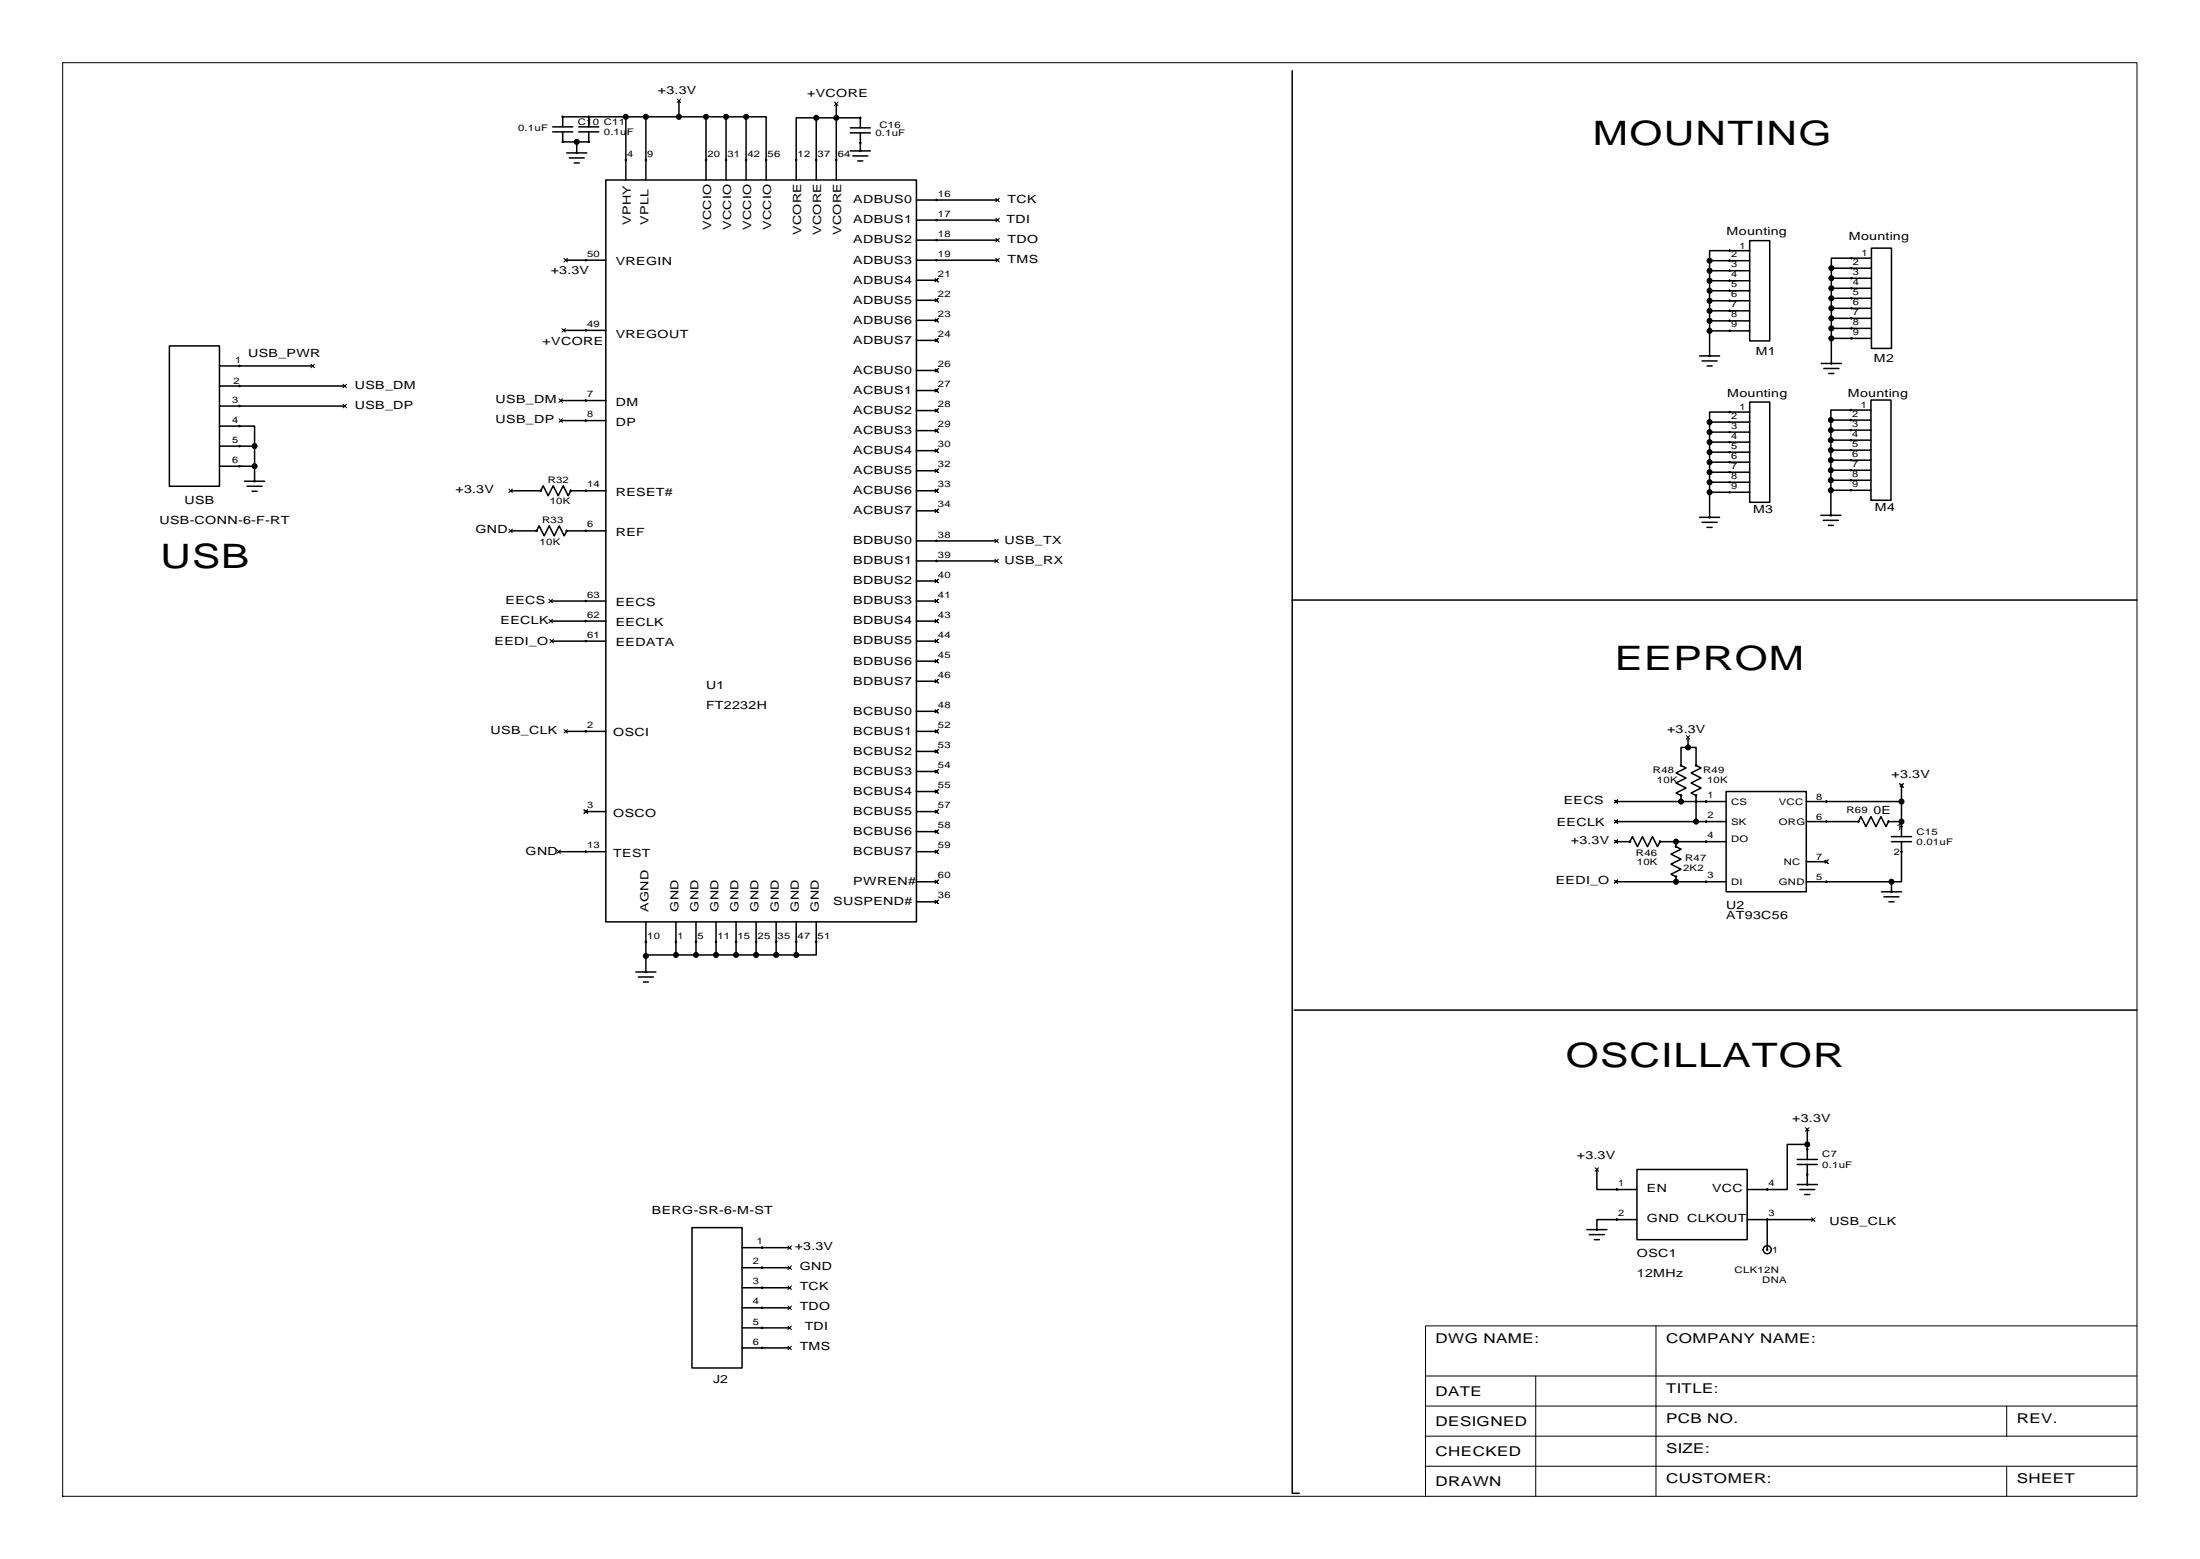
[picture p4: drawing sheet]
<svg xmlns="http://www.w3.org/2000/svg" width="558mm" height="395mm" viewBox="0 0 558 395" stroke-linecap="round" stroke-linejoin="round" font-family="sans-serif">
<g fill="none" stroke="#000" stroke-width=".38">
<path d="M327.5 17.9v360.4h1.8M140.1 32.1h5.1M140.1 33.4h5.1M142.6 33.4v2.5h6.6v-2.5M143.6 38.7h5.1M146.2 35.9v2.8M146.7 32.1h5.1M146.7 33.4h5.1M149.2 29.6v2.5M158.6 29.6h-16v2.5M163.7 29.6h-5.1v16M163.7 29.6v16"/>
<path d="M163.7 29.6h25.4M172.1 25.5v4.1M179 29.6v16M184 29.6v16M189.1 29.6h5.1v16M189.1 29.6v16M206.9 29.9h-5.1v15.7M206.9 29.9h11.2v2.5M206.9 29.9v15.7M212 26.3v19.3M215.5 38.2h5.1M215.5 32.4h5.1"/>
<path d="M215.5 33.7h5.1M216.2 39.5h3.8M218.1 33.7v4.5M144.3 40h3.8M145.6 41.3h1.2M153.6 45.6h78.7v188h-78.7zM217.4 40.8h1.3M232.3 55.8h20.6M232.3 50.7h20.6M143.4 65.9h10.2M232.3 65.9h20.6M232.3 60.8h20.6"/>
<path d="M232.3 71h5.1M232.3 76.1h5.1M433.3 68.6v10.1M433.3 76.2h10.2M433.3 68.6h10.2M433.3 73.7h10.2M433.3 71.1h10.2M443.5 61h5.1v25.4h-5.1zM443.5 78.7h-10.2v2.6M443.5 66h-10.2v2.6M443.5 63.5h-10.2v2.5M464.2 68v15.2"/>
<path d="M464.2 78.1h10.2M464.2 75.6h10.2M464.2 73h10.2M464.2 68h10.2M464.2 70.5h10.2M474.4 62.9h5v25.4h-5zM474.4 65.4h-10.2v2.6M42.9 87.6h12.7v35.6h-12.7zM55.6 92.7h23.7M55.6 97.8h31.8M142.9 83.7h10.7M232.3 93.9h5.1"/>
<path d="M232.3 98.9h5.1M232.3 81.2h5.1M232.3 86.2h5.1M430.8 90.2h5.1M431.4 91.4h3.8M432.7 92.7h1.3M433.3 81.3v8.9M433.3 83.8h10.2M433.3 81.3h10.2M461.7 92.1h5M462.3 93.4h3.8M463.6 94.6h1.2"/>
<path d="M464.2 83.2v8.9M464.2 83.2h10.2M464.2 80.7h10.2M464.2 85.7h10.2M55.6 108h8.9v5M55.6 113h8.9M55.6 118.1h8.9M55.6 102.9h31.8M64.5 113v8.9M142.1 101.5h11.5M142.1 106.6h11.5M232.3 104h5.1"/>
<path d="M232.3 109.1h5.1M232.3 114.2h5.1M232.3 119.3h5.1M433.3 106.9v24.2M433.3 117.1h10.2M433.3 109.5h10.2M433.3 119.6h10.2M433.3 106.9h10.2M433.3 112h10.2M433.3 114.6h10.2M443.5 101.9h5.1v25.4h-5.1zM443.5 104.4h-10.2v2.5"/>
<path d="M464.1 106.4v24.2M464.1 119.1h10.1M464.1 116.6h10.1M464.1 114.1h10.1M464.1 111.5h10.1M464.1 109h10.1M464.1 106.4h10.1M474.2 101.4h5.1v25.4h-5.1zM474.2 103.9h-10.1v2.5M62 121.9h5.1M62.6 123.2h3.8M63.9 124.5h1.3"/>
<path d="M129.4 124.3h7.6l.7-1.2 1.2 2.5 1.3-2.5 1.3 2.5 1.3-2.5 1.2 2.5 .7-1.3h8.9M129.4 134.5h6.6l.7-1.3 1.2 2.6 1.3-2.6 1.3 2.6 1.2-2.6 1.3 2.6 .6-1.3h10M232.3 137h20.3M232.3 124.3h5.1M232.3 129.4h5.1M430.8 131.1h5.1M431.4 132.3h3.8M432.7 133.6h1.3M433.3 122.2h10.2M433.3 124.7h10.2M461.5 130.6h5.1M462.2 131.8h3.8"/>
<path d="M463.4 133.1h1.3M464.1 124.2h10.1M464.1 121.7h10.1M139.6 157.4h14M139.6 152.3h14M232.3 142.1h20.3M232.3 157.4h5.1M232.3 152.3h5.1M232.3 147.2h5.1M327.5 152h214.2M139.8 162.4h13.8M232.3 162.4h5.1"/>
<path d="M232.3 167.5h5.1M232.3 172.6h5.1M143.4 185.3h10.2M232.3 185.3h5.1M232.3 180.2h5.1M232.3 190.4h5.1M232.3 195.5h5.1M427.9 189.4h2v4.5l1.3 .7-2.6 1.2 2.6 1.3-2.6 1.3 2.6 1.3-2.6 1.2 1.3 .7v6.6M427.9 189.4h-1.8v4.5l1.3 .7-2.6 1.2 2.6 1.3-2.6 1.3 2.6 1.3-2.6 1.2 1.3 .7v1.5M427.9 186.8v2.6M482 199v13M141.6 215.8h12"/>
<path d="M148.5 205.6h5.1M232.3 215.8h5.1M232.3 205.6h5.1M232.3 200.5h5.1M232.3 210.7h5.1M409.6 213.2h3.5l.7-1.2 1.2 2.5 1.3-2.5 1.3 2.5 1.3-2.5 1.2 2.5 .7-1.3h16.7M409.6 203.1h27.9M409.6 208.2h27.9M424.8 213.2v1.3l1.3 .6-2.5 1.3 2.5 1.3-2.5 1.3 2.5 1.2-2.5 1.3 1.2 .6v1.3M437.5 200.5h20.3v25.4h-20.3zM457.8 208.2h13.3l.6-1.3 1.3 2.5 1.2-2.5 1.3 2.5 1.3-2.5 1.2 2.5 .7-1.2h3.3M457.8 203.1h24.2"/>
<path d="M457.8 218.3h5.1M479.4 213.2h5.1M479.4 212h5.1M482 213.2v10.2h-2.6M163.7 233.6v12.7M171.3 233.6v8.3M176.4 233.6v8.3M181.5 233.6v8.3M186.6 233.6v8.3M191.7 233.6v8.3M196.7 233.6v8.3M201.8 233.6v8.3"/>
<path d="M206.9 233.6v8.3h-5.1M232.3 223.4h5.1M232.3 228.5h5.1M409.6 223.4h27.9M457.8 223.4h21.6M476.9 225.9h5.1M477.5 227.2h3.8M478.8 228.5h1.3M479.4 223.4v2.5M161.2 246.3h5.1M161.8 247.5h3.8M163.1 248.8h1.2"/>
<path d="M171.3 241.9h-7.6v.3M171.3 241.9h30.5M328 255.9h213.7M404.8 296.3v5.1h10.1M414.9 296.3h28v17.8h-28zM455.6 293.8h5M455.6 295h5M458.1 289.9h-5.1v11.5h-10.1M458.1 286.1v7.7M458.1 295v5.1M175.4 311h12.7v35.6h-12.7zM188.1 316.1h12.1"/>
<path d="M402.2 311.5h5.1M402.9 312.8h3.8M404.1 314.1h1.3M414.9 309h-10.1v2.5M442.9 309h16.7M447.9 309v7.6M455.6 300.1h5M456.2 301.4h3.8M457.5 302.6h1.2M188.1 331.4h12.1M188.1 326.3h12.1M188.1 321.2h12.1"/>
<path d="M188.1 336.4h12.1M188.1 341.5h12.1"/>
<circle cx="447.9" cy="316.6" r="1.02"/>
</g>
<g fill="none" stroke="#000" stroke-width=".25">
<path d="M15.9 15.9h525.8v363.2h-525.8zM171.6 25.1l.9 .9M172.5 25.1l-.9 .9M211.5 25.8l.9 .9M212.4 25.8l-.9 .9M252.4 50.2l.9 .9M252.4 55.3l.9 .9M253.3 50.2l-.9 .9M253.3 55.3l-.9 .9M142.9 65.5l.9 .9M143.8 65.5l-.9 .9M236.9 70.6l.5 .4 .4-.4-.4 .4 .4 .5-.4-.5-.5 .5 .5-.5z"/>
<path d="M236.9 75.6l.5 .5 .4-.5-.4 .5 .4 .4-.4-.4-.5 .4 .5-.4zM252.4 65.5l.9 .9M252.4 60.4l.9 .9M253.3 65.5l-.9 .9M253.3 60.4l-.9 .9M78.8 92.3l.9 .9M79.7 92.3l-.9 .9M86.9 97.3l.9 .9M87.8 97.3l-.9 .9M142.4 83.3l.9 .9M143.3 83.3l-.9 .9M236.9 80.7l.5 .5 .4-.5-.4 .5 .4 .4-.4-.4-.5 .4 .5-.4z"/>
<path d="M236.9 85.8l.5 .4 .4-.4-.4 .4 .4 .5-.4-.5-.5 .5 .5-.5zM236.9 93.4l.5 .5 .4-.5-.4 .5 .4 .4-.4-.4-.5 .4 .5-.4zM236.9 98.5l.5 .4 .4-.4-.4 .4 .4 .5-.4-.5-.5 .5 .5-.5zM86.9 102.4l.9 .9M87.8 102.4l-.9 .9M141.7 106.1l.9 .9M141.7 101l.9 .9M142.6 106.1l-.9 .9M142.6 101l-.9 .9M236.9 103.6l.5 .4 .4-.4-.4 .4 .4 .5-.4-.5-.5 .5 .5-.5zM236.9 108.7l.5 .4 .4-.4-.4 .4 .4 .5-.4-.5-.5 .5 .5-.5zM236.9 113.7l.5 .5 .4-.5-.4 .5 .4 .4-.4-.4-.5 .4 .5-.4z"/>
<path d="M236.9 118.8l.5 .5 .4-.5-.4 .5 .4 .4-.4-.4-.5 .4 .5-.4zM129 134.1l.9 .9M129 123.9l.9 .9M129.9 134.1l-.9 .9M129.9 123.9l-.9 .9M236.9 123.9l.5 .4 .4-.4-.4 .4 .4 .5-.4-.5-.5 .5 .5-.5zM236.9 129l.5 .4 .4-.4-.4 .4 .4 .5-.4-.5-.5 .5 .5-.5zM252.2 136.6l.9 .9M253.1 136.6l-.9 .9M139.1 151.8l.9 .9M139.1 156.9l.9 .9M140 151.8l-.9 .9"/>
<path d="M140 156.9l-.9 .9M236.9 146.8l.5 .4 .4-.4-.4 .4 .4 .5-.4-.5-.5 .5 .5-.5zM236.9 151.8l.5 .5 .4-.5-.4 .5 .4 .4-.4-.4-.5 .4 .5-.4zM236.9 156.9l.5 .5 .4-.5-.4 .5 .4 .4-.4-.4-.5 .4 .5-.4zM252.2 141.7l.9 .9M253.1 141.7l-.9 .9M139.4 162l.9 .9M140.3 162l-.9 .9M236.9 162l.5 .4 .4-.4-.4 .4 .4 .5-.4-.5-.5 .5 .5-.5zM236.9 167.1l.5 .4 .4-.4-.4 .4 .4 .5-.4-.5-.5 .5 .5-.5zM236.9 172.2l.5 .4 .4-.4-.4 .4 .4 .5-.4-.5-.5 .5 .5-.5zM236.9 179.8l.5 .4 .4-.4-.4 .4 .4 .5-.4-.5-.5 .5 .5-.5z"/>
<path d="M142.9 184.9l.9 .9M143.8 184.9l-.9 .9M236.9 184.9l.5 .4 .4-.4-.4 .4 .4 .5-.4-.5-.5 .5 .5-.5zM236.9 189.9l.5 .5 .4-.5-.4 .5 .4 .4-.4-.4-.5 .4 .5-.4zM236.9 195l.5 .5 .4-.5-.4 .5 .4 .4-.4-.4-.5 .4 .5-.4zM427.4 186.4l.9 .9M428.3 186.4l-.9 .9M481.5 198.6l.5 .4 .4-.4-.4 .4 .4 .5-.4-.5-.5 .5 .5-.5zM141.2 215.3l.9 .9M142.1 215.3l-.9 .9M148 205.2l.5 .4 .4-.4-.4 .4 .4 .5-.4-.5-.5 .5 .5-.5zM236.9 200.1l.5 .4 .4-.4-.4 .4 .4 .5-.4-.5-.5 .5 .5-.5z"/>
<path d="M236.9 205.2l.5 .4 .4-.4-.4 .4 .4 .5-.4-.5-.5 .5 .5-.5zM236.9 210.3l.5 .4 .4-.4-.4 .4 .4 .5-.4-.5-.5 .5 .5-.5zM236.9 215.3l.5 .5 .4-.5-.4 .5 .4 .4-.4-.4-.5 .4 .5-.4zM409.1 202.6l.5 .5 .4-.5-.4 .5 .4 .4-.4-.4-.5 .4 .5-.4zM409.1 207.7l.5 .5 .4-.5-.4 .5 .4 .4-.4-.4-.5 .4 .5-.4zM409.1 212.8l.5 .4 .4-.4-.4 .4 .4 .5-.4-.5-.5 .5 .5-.5zM462.5 217.9l.4 .4 .5-.4-.5 .4 .5 .5-.5-.5-.4 .5 .4-.5zM236.9 228l.5 .5 .4-.5-.4 .5 .4 .4-.4-.4-.5 .4 .5-.4zM236.9 223l.5 .4 .4-.4-.4 .4 .4 .5-.4-.5-.5 .5 .5-.5zM409.1 223l.5 .4 .4-.4-.4 .4 .4 .5-.4-.5-.5 .5 .5-.5zM404.3 295.9l.9 .8M405.2 295.9l-.9 .8"/>
<path d="M457.6 285.7l.9 .9M458.5 285.7l-.9 .9M199.7 315.7l.9 .9M200.6 315.7l-.9 .9M459.2 308.6l.9 .8M460.1 308.6l-.9 .8M199.7 330.9l.9 .9M199.7 320.7l.9 .9M199.7 336l.9 .9M199.7 325.8l.9 .9M200.6 330.9l-.9 .9M200.6 320.7l-.9 .9"/>
<path d="M200.6 336l-.9 .9M200.6 325.8l-.9 .9M419.7 335.9v43.2M541.7 335.9h-180.4v43.2M199.7 341.1l.9 .9M200.6 341.1l-.9 .9M361.3 348.6h180.4M361.3 356.2h180.4M389.3 348.6v30.5M508.6 356.2v7.7M361.3 363.9h180.4M361.3 371.5h180.4"/>
<path d="M508.6 371.5v7.6"/>
</g>
<g fill="#000" stroke="#000" stroke-width=".25">
<circle cx="142.6" cy="29.6" r=".19"/>
<circle cx="142.6" cy="35.9" r=".19"/>
<circle cx="146.2" cy="38.7" r=".19"/>
<circle cx="146.2" cy="35.9" r=".64"/>
<circle cx="149.2" cy="29.6" r=".19"/>
<circle cx="149.2" cy="35.9" r=".19"/>
<circle cx="158.6" cy="29.6" r=".64"/>
<circle cx="163.7" cy="29.6" r=".64"/>
<circle cx="172.1" cy="29.6" r=".64"/>
<circle cx="179" cy="29.6" r=".64"/>
<circle cx="184" cy="29.6" r=".64"/>
<circle cx="189.1" cy="29.6" r=".64"/>
<circle cx="206.9" cy="29.9" r=".64"/>
<circle cx="212" cy="29.9" r=".64"/>
<circle cx="218.1" cy="36.2" r=".19"/>
<circle cx="218.1" cy="38.2" r=".19"/>
<circle cx="218.1" cy="29.9" r=".19"/>
<circle cx="158.6" cy="40.5" r=".19"/>
<circle cx="163.7" cy="40.5" r=".19"/>
<circle cx="179" cy="40.5" r=".19"/>
<circle cx="184" cy="40.5" r=".19"/>
<circle cx="189.1" cy="40.5" r=".19"/>
<circle cx="194.2" cy="40.5" r=".19"/>
<circle cx="201.8" cy="40.5" r=".19"/>
<circle cx="206.9" cy="40.5" r=".19"/>
<circle cx="212" cy="40.5" r=".19"/>
<circle cx="237.4" cy="50.7" r=".19"/>
<circle cx="237.4" cy="55.8" r=".19"/>
<circle cx="148.5" cy="65.9" r=".19"/>
<circle cx="237.4" cy="60.8" r=".19"/>
<circle cx="237.4" cy="65.9" r=".19"/>
<circle cx="433.3" cy="71.1" r=".64"/>
<circle cx="433.3" cy="73.7" r=".64"/>
<circle cx="433.3" cy="78.7" r=".64"/>
<circle cx="433.3" cy="68.6" r=".64"/>
<circle cx="433.3" cy="76.2" r=".64"/>
<circle cx="433.3" cy="66" r=".64"/>
<circle cx="438.4" cy="73.7" r=".19"/>
<circle cx="438.4" cy="63.5" r=".19"/>
<circle cx="438.4" cy="71.1" r=".19"/>
<circle cx="438.4" cy="76.2" r=".19"/>
<circle cx="438.4" cy="66" r=".19"/>
<circle cx="438.4" cy="68.6" r=".19"/>
<circle cx="438.4" cy="78.7" r=".19"/>
<circle cx="464.2" cy="75.6" r=".64"/>
<circle cx="464.2" cy="70.5" r=".64"/>
<circle cx="464.2" cy="78.1" r=".64"/>
<circle cx="464.2" cy="68" r=".64"/>
<circle cx="464.2" cy="73" r=".64"/>
<circle cx="469.3" cy="75.6" r=".19"/>
<circle cx="469.3" cy="70.5" r=".19"/>
<circle cx="469.3" cy="73" r=".19"/>
<circle cx="469.3" cy="78.1" r=".19"/>
<circle cx="469.3" cy="65.4" r=".19"/>
<circle cx="469.3" cy="68" r=".19"/>
<circle cx="60.7" cy="97.8" r=".19"/>
<circle cx="60.7" cy="92.7" r=".19"/>
<circle cx="148.5" cy="83.7" r=".19"/>
<circle cx="433.3" cy="90.2" r=".19"/>
<circle cx="433.3" cy="83.8" r=".64"/>
<circle cx="433.3" cy="81.3" r=".64"/>
<circle cx="438.4" cy="81.3" r=".19"/>
<circle cx="438.4" cy="83.8" r=".19"/>
<circle cx="464.2" cy="92.1" r=".19"/>
<circle cx="464.2" cy="83.2" r=".64"/>
<circle cx="464.2" cy="85.7" r=".64"/>
<circle cx="464.2" cy="80.7" r=".64"/>
<circle cx="469.3" cy="80.7" r=".19"/>
<circle cx="469.3" cy="83.2" r=".19"/>
<circle cx="469.3" cy="85.7" r=".19"/>
<circle cx="60.7" cy="108" r=".19"/>
<circle cx="60.7" cy="113" r=".19"/>
<circle cx="60.7" cy="118.1" r=".19"/>
<circle cx="60.7" cy="102.9" r=".19"/>
<circle cx="64.5" cy="113" r=".64"/>
<circle cx="64.5" cy="118.1" r=".64"/>
<circle cx="148.5" cy="106.6" r=".19"/>
<circle cx="148.5" cy="101.5" r=".19"/>
<circle cx="433.3" cy="114.6" r=".64"/>
<circle cx="433.3" cy="109.5" r=".64"/>
<circle cx="433.3" cy="119.6" r=".64"/>
<circle cx="433.3" cy="117.1" r=".64"/>
<circle cx="433.3" cy="112" r=".64"/>
<circle cx="433.3" cy="106.9" r=".64"/>
<circle cx="438.4" cy="106.9" r=".19"/>
<circle cx="438.4" cy="112" r=".19"/>
<circle cx="438.4" cy="117.1" r=".19"/>
<circle cx="438.4" cy="114.6" r=".19"/>
<circle cx="438.4" cy="119.6" r=".19"/>
<circle cx="438.4" cy="104.4" r=".19"/>
<circle cx="438.4" cy="109.5" r=".19"/>
<circle cx="464.1" cy="116.6" r=".64"/>
<circle cx="464.1" cy="114.1" r=".64"/>
<circle cx="464.1" cy="111.5" r=".64"/>
<circle cx="464.1" cy="106.4" r=".64"/>
<circle cx="464.1" cy="119.1" r=".64"/>
<circle cx="464.1" cy="109" r=".64"/>
<circle cx="469.1" cy="116.6" r=".19"/>
<circle cx="469.1" cy="111.5" r=".19"/>
<circle cx="469.1" cy="106.4" r=".19"/>
<circle cx="469.1" cy="114.1" r=".19"/>
<circle cx="469.1" cy="103.9" r=".19"/>
<circle cx="469.1" cy="109" r=".19"/>
<circle cx="469.1" cy="119.1" r=".19"/>
<circle cx="64.5" cy="121.9" r=".19"/>
<circle cx="136" cy="134.5" r=".19"/>
<circle cx="137" cy="124.3" r=".19"/>
<circle cx="143.6" cy="134.5" r=".19"/>
<circle cx="144.7" cy="124.3" r=".19"/>
<circle cx="148.5" cy="124.3" r=".19"/>
<circle cx="148.5" cy="134.5" r=".19"/>
<circle cx="237.4" cy="137" r=".19"/>
<circle cx="433.3" cy="131.1" r=".19"/>
<circle cx="433.3" cy="124.7" r=".64"/>
<circle cx="433.3" cy="122.2" r=".64"/>
<circle cx="438.4" cy="122.2" r=".19"/>
<circle cx="438.4" cy="124.7" r=".19"/>
<circle cx="464.1" cy="130.6" r=".19"/>
<circle cx="464.1" cy="121.7" r=".64"/>
<circle cx="464.1" cy="124.2" r=".64"/>
<circle cx="469.1" cy="121.7" r=".19"/>
<circle cx="469.1" cy="124.2" r=".19"/>
<circle cx="148.5" cy="157.4" r=".19"/>
<circle cx="148.5" cy="152.3" r=".19"/>
<circle cx="237.4" cy="142.1" r=".19"/>
<circle cx="148.5" cy="162.4" r=".19"/>
<circle cx="148.5" cy="185.3" r=".19"/>
<circle cx="426.1" cy="193.9" r=".19"/>
<circle cx="427.9" cy="189.4" r=".64"/>
<circle cx="429.9" cy="193.9" r=".19"/>
<circle cx="148.5" cy="215.8" r=".19"/>
<circle cx="413.1" cy="213.2" r=".19"/>
<circle cx="420.8" cy="213.2" r=".19"/>
<circle cx="424.8" cy="214.5" r=".19"/>
<circle cx="424.8" cy="213.2" r=".64"/>
<circle cx="426.1" cy="201.6" r=".19"/>
<circle cx="426.1" cy="203.1" r=".64"/>
<circle cx="429.9" cy="201.6" r=".19"/>
<circle cx="429.9" cy="208.2" r=".64"/>
<circle cx="432.4" cy="203.1" r=".19"/>
<circle cx="432.4" cy="213.2" r=".19"/>
<circle cx="432.4" cy="208.2" r=".19"/>
<circle cx="462.9" cy="208.2" r=".19"/>
<circle cx="462.9" cy="203.1" r=".19"/>
<circle cx="471.1" cy="208.2" r=".19"/>
<circle cx="478.7" cy="208.2" r=".19"/>
<circle cx="482" cy="215.8" r=".19"/>
<circle cx="482" cy="209.4" r=".19"/>
<circle cx="482" cy="203.1" r=".64"/>
<circle cx="482" cy="208.2" r=".64"/>
<circle cx="163.7" cy="238.6" r=".19"/>
<circle cx="171.3" cy="238.6" r=".19"/>
<circle cx="176.4" cy="238.6" r=".19"/>
<circle cx="181.5" cy="238.6" r=".19"/>
<circle cx="186.6" cy="238.6" r=".19"/>
<circle cx="191.7" cy="238.6" r=".19"/>
<circle cx="196.7" cy="238.6" r=".19"/>
<circle cx="201.8" cy="238.6" r=".19"/>
<circle cx="206.9" cy="238.6" r=".19"/>
<circle cx="424.8" cy="222.1" r=".19"/>
<circle cx="424.8" cy="223.4" r=".64"/>
<circle cx="432.4" cy="223.4" r=".19"/>
<circle cx="462.9" cy="223.4" r=".19"/>
<circle cx="479.4" cy="225.9" r=".19"/>
<circle cx="479.4" cy="223.4" r=".64"/>
<circle cx="163.7" cy="246.3" r=".19"/>
<circle cx="163.7" cy="242.2" r=".64"/>
<circle cx="171.3" cy="241.9" r=".64"/>
<circle cx="176.4" cy="241.9" r=".64"/>
<circle cx="181.5" cy="241.9" r=".64"/>
<circle cx="186.6" cy="241.9" r=".64"/>
<circle cx="191.7" cy="241.9" r=".64"/>
<circle cx="196.7" cy="241.9" r=".64"/>
<circle cx="201.8" cy="241.9" r=".64"/>
<circle cx="458.1" cy="297.6" r=".19"/>
<circle cx="458.1" cy="291.2" r=".19"/>
<circle cx="458.1" cy="289.9" r=".64"/>
<circle cx="193.2" cy="316.1" r=".19"/>
<circle cx="404.8" cy="311.5" r=".19"/>
<circle cx="409.8" cy="309" r=".19"/>
<circle cx="409.8" cy="301.4" r=".19"/>
<circle cx="447.9" cy="316.6" r=".19"/>
<circle cx="447.9" cy="309" r=".19"/>
<circle cx="447.9" cy="301.4" r=".19"/>
<circle cx="458.1" cy="300.1" r=".19"/>
<circle cx="193.2" cy="336.4" r=".19"/>
<circle cx="193.2" cy="321.2" r=".19"/>
<circle cx="193.2" cy="326.3" r=".19"/>
<circle cx="193.2" cy="331.4" r=".19"/>
<circle cx="193.2" cy="341.5" r=".19"/>
</g>
<g font-size="8.5">
<text x="403.7" y="36.6">MOUNTING</text>
<text x="40.6" y="143.9">USB</text>
<text x="409.3" y="169.7">EEPROM</text>
<text x="396.9" y="270.3">OSCILLATOR</text>
</g>
<g font-size="3.4">
<text x="363.9" y="340.3">DWG NAME:</text>
<text x="422.3" y="340.3">COMPANY NAME:</text>
<text x="363.9" y="353.6">DATE</text>
<text x="422.3" y="353">TITLE:</text>
<text x="363.9" y="361.2">DESIGNED</text>
<text x="422.3" y="360.6">PCB NO.</text>
<text x="511.2" y="360.6">REV.</text>
<text x="363.9" y="368.8">CHECKED</text>
<text x="422.3" y="368.2">SIZE:</text>
<text x="363.9" y="376.5">DRAWN</text>
<text x="422.3" y="375.8">CUSTOMER:</text>
<text x="511.2" y="375.8">SHEET</text>
</g>
<g font-size="2.9">
<text x="166.8" y="23.9">+3.3V</text>
<text x="204.6" y="24.7">+VCORE</text>
<text x="216.3" y="51.5">ADBUS0</text>
<text x="255.4" y="51.3">TCK</text>
<text x="159.9" y="57" transform="rotate(-90 159.9 57)">VPHY</text>
<text x="164.4" y="57" transform="rotate(-90 164.4 57)">VPLL</text>
<text x="180.2" y="58.3" transform="rotate(-90 180.2 58.3)">VCCIO</text>
<text x="185.3" y="58.3" transform="rotate(-90 185.3 58.3)">VCCIO</text>
<text x="190.4" y="58.3" transform="rotate(-90 190.4 58.3)">VCCIO</text>
<text x="195.5" y="58.3" transform="rotate(-90 195.5 58.3)">VCCIO</text>
<text x="203.1" y="59.6" transform="rotate(-90 203.1 59.6)">VCORE</text>
<text x="208.2" y="59.6" transform="rotate(-90 208.2 59.6)">VCORE</text>
<text x="213.3" y="59.6" transform="rotate(-90 213.3 59.6)">VCORE</text>
<text x="216.3" y="56.6">ADBUS1</text>
<text x="255.2" y="56.4">TDI</text>
<text x="437.7" y="59.6">Mounting</text>
<text x="216.3" y="61.7">ADBUS2</text>
<text x="255.4" y="61.5">TDO</text>
<text x="468.6" y="60.9">Mounting</text>
<text x="139.6" y="69.4">+3.3V</text>
<text x="156.1" y="67.2">VREGIN</text>
<text x="216.3" y="71.9">ADBUS4</text>
<text x="216.3" y="66.8">ADBUS3</text>
<text x="255.4" y="66.6">TMS</text>
<text x="216.3" y="76.9">ADBUS5</text>
<text x="216.3" y="82">ADBUS6</text>
<text x="137.5" y="87.4">+VCORE</text>
<text x="156.1" y="85.6">VREGOUT</text>
<text x="216.3" y="87.1">ADBUS7</text>
<text x="62.9" y="90.4">USB_PWR</text>
<text x="216.3" y="94.7">ACBUS0</text>
<text x="445" y="90.1">M1</text>
<text x="475" y="91.8">M2</text>
<text x="89.9" y="98.4">USB_DM</text>
<text x="216.3" y="99.8">ACBUS1</text>
<text x="437.8" y="100.5">Mounting</text>
<text x="468.4" y="100.5">Mounting</text>
<text x="89.9" y="103.5">USB_DP</text>
<text x="125.6" y="107.2">USB_DP</text>
<text x="125.6" y="102.1">USB_DM</text>
<text x="156.1" y="107.8">DP</text>
<text x="156.1" y="102.8">DM</text>
<text x="216.3" y="104.9">ACBUS2</text>
<text x="216.3" y="110">ACBUS3</text>
<text x="216.3" y="115">ACBUS4</text>
<text x="115.5" y="125">+3.3V</text>
<text x="156.1" y="125.6">RESET#</text>
<text x="216.3" y="120.1">ACBUS5</text>
<text x="216.3" y="125.2">ACBUS6</text>
<text x="46.7" y="127.7">USB</text>
<text x="216.3" y="130.3">ACBUS7</text>
<text x="444.4" y="129.9">M3</text>
<text x="475.2" y="129.4">M4</text>
<text x="40.4" y="132.7">USB-CONN-6-F-RT</text>
<text x="120.5" y="135.1">GND</text>
<text x="156.1" y="135.8">REF</text>
<text x="216.3" y="137.9">BDBUS0</text>
<text x="254.6" y="137.9">USB_TX</text>
<text x="216.3" y="143">BDBUS1</text>
<text x="254.6" y="143">USB_RX</text>
<text x="216.3" y="148.1">BDBUS2</text>
<text x="128.2" y="152.9">EECS</text>
<text x="156.1" y="153.6">EECS</text>
<text x="216.3" y="153.1">BDBUS3</text>
<text x="126.9" y="158">EECLK</text>
<text x="156.1" y="158.6">EECLK</text>
<text x="216.3" y="158.2">BDBUS4</text>
<text x="125.4" y="163.3">EEDI_O</text>
<text x="156.1" y="163.7">EEDATA</text>
<text x="216.3" y="163.3">BDBUS5</text>
<text x="216.3" y="173.5">BDBUS7</text>
<text x="216.3" y="168.4">BDBUS6</text>
<text x="179" y="174.5">U1</text>
<text x="179" y="179.6">FT2232H</text>
<text x="124.3" y="185.9">USB_CLK</text>
<text x="216.3" y="181.1">BCBUS0</text>
<text x="422.5" y="185.7">+3.3V</text>
<text x="155.5" y="186.6">OSCI</text>
<text x="216.3" y="191.2">BCBUS2</text>
<text x="216.3" y="186.2">BCBUS1</text>
<text x="216.3" y="196.3">BCBUS3</text>
<text x="479.4" y="197.1">+3.3V</text>
<text x="216.3" y="201.4">BCBUS4</text>
<text x="396.4" y="203.7">EECS</text>
<text x="155.5" y="206.9">OSCO</text>
<text x="216.3" y="206.5">BCBUS5</text>
<text x="394.6" y="209.3">EECLK</text>
<text x="474.9" y="206.3">0E</text>
<text x="216.3" y="211.6">BCBUS6</text>
<text x="398.2" y="213.9">+3.3V</text>
<text x="133.2" y="216.7">GND</text>
<text x="155.5" y="217.1">TEST</text>
<text x="216.3" y="216.6">BCBUS7</text>
<text x="216.3" y="224.3">PWREN#</text>
<text x="394.3" y="224">EEDI_O</text>
<text x="164.4" y="231" transform="rotate(-90 164.4 231)">AGND</text>
<text x="172" y="231" transform="rotate(-90 172 231)">GND</text>
<text x="177.1" y="231" transform="rotate(-90 177.1 231)">GND</text>
<text x="182.1" y="231" transform="rotate(-90 182.1 231)">GND</text>
<text x="187.2" y="231" transform="rotate(-90 187.2 231)">GND</text>
<text x="192.3" y="231" transform="rotate(-90 192.3 231)">GND</text>
<text x="197.4" y="231" transform="rotate(-90 197.4 231)">GND</text>
<text x="202.5" y="231" transform="rotate(-90 202.5 231)">GND</text>
<text x="207.5" y="231" transform="rotate(-90 207.5 231)">GND</text>
<text x="211.2" y="229.3">SUSPEND#</text>
<text x="437.5" y="230.4">U2</text>
<text x="437.5" y="232.9">AT93C56</text>
<text x="454.3" y="284.2">+3.3V</text>
<text x="399.7" y="293.8">+3.3V</text>
<text x="417.5" y="302">EN</text>
<text x="434" y="302">VCC</text>
<text x="165.2" y="307.6">BERG-SR-6-M-ST</text>
<text x="417.5" y="309.6">GND CLKOUT</text>
<text x="463.7" y="310.4">USB_CLK</text>
<text x="201.4" y="316.8">+3.3V</text>
<text x="202.7" y="321.8">GND</text>
<text x="414.9" y="318.5">OSC1</text>
<text x="414.9" y="323.6">12MHz</text>
<text x="202.7" y="326.9">TCK</text>
<text x="202.7" y="332">TDO</text>
<text x="204" y="337.1">TDI</text>
<text x="202.7" y="342.2">TMS</text>
<text x="180.7" y="350.3">J2</text>
</g>
<g font-size="2.3">
<text x="131.3" y="33.2">0.1uF</text>
<text x="146.4" y="31.6">C10 C11</text>
<text x="153" y="34.2">0.1uF</text>
<text x="221.9" y="34.4">0.1uF</text>
<text x="222.9" y="32.4">C16</text>
<text x="159" y="39.7">4</text>
<text x="164.1" y="39.7">9</text>
<text x="179.3" y="39.7">20</text>
<text x="184.4" y="39.7">31</text>
<text x="189.5" y="39.7">42</text>
<text x="194.6" y="39.7">56</text>
<text x="202.2" y="39.7">12</text>
<text x="207.3" y="39.7">37</text>
<text x="212.3" y="39.7">64</text>
<text x="237.7" y="49.8">16</text>
<text x="237.7" y="54.9">17</text>
<text x="237.7" y="60">18</text>
<text x="148.8" y="65.1">50</text>
<text x="237.7" y="65.1">19</text>
<text x="438.8" y="65.2">2</text>
<text x="441" y="63">1</text>
<text x="471.8" y="64.9">1</text>
<text x="237.7" y="70.1">21</text>
<text x="438.8" y="67.7">3</text>
<text x="438.8" y="70.3">4</text>
<text x="469.6" y="67.1">2</text>
<text x="469.6" y="69.6">3</text>
<text x="237.7" y="75.2">22</text>
<text x="438.8" y="72.8">5</text>
<text x="438.8" y="75.4">6</text>
<text x="438.8" y="77.9">7</text>
<text x="469.6" y="72.2">4</text>
<text x="469.6" y="74.7">5</text>
<text x="469.6" y="77.3">6</text>
<text x="148.8" y="82.8">49</text>
<text x="237.7" y="80.3">23</text>
<text x="438.8" y="80.4">8</text>
<text x="438.8" y="83">9</text>
<text x="469.6" y="79.8">7</text>
<text x="469.6" y="82.3">8</text>
<text x="237.7" y="85.4">24</text>
<text x="469.6" y="84.9">9</text>
<text x="59.6" y="91.9">1</text>
<text x="237.7" y="93">26</text>
<text x="59.2" y="97.3">2</text>
<text x="148.8" y="100.6">7</text>
<text x="237.7" y="98.1">27</text>
<text x="58.8" y="102">3</text>
<text x="58.8" y="107.1">4</text>
<text x="148.8" y="105.7">8</text>
<text x="237.7" y="103.2">28</text>
<text x="438.8" y="106.1">2</text>
<text x="441" y="103.9">1</text>
<text x="469.5" y="105.6">2</text>
<text x="471.7" y="103.4">1</text>
<text x="58.8" y="112.2">5</text>
<text x="237.7" y="108.2">29</text>
<text x="237.7" y="113.3">30</text>
<text x="438.8" y="108.6">3</text>
<text x="438.8" y="111.2">4</text>
<text x="438.8" y="113.7">5</text>
<text x="469.5" y="108.1">3</text>
<text x="469.5" y="110.7">4</text>
<text x="469.5" y="113.2">5</text>
<text x="58.8" y="117.3">6</text>
<text x="237.7" y="118.4">32</text>
<text x="438.8" y="116.2">6</text>
<text x="438.8" y="118.8">7</text>
<text x="469.5" y="115.7">6</text>
<text x="469.5" y="118.3">7</text>
<text x="138.8" y="122.3">R32</text>
<text x="148.8" y="123.5">14</text>
<text x="237.7" y="123.5">33</text>
<text x="438.8" y="121.3">8</text>
<text x="438.8" y="123.9">9</text>
<text x="469.5" y="120.8">8</text>
<text x="469.5" y="123.4">9</text>
<text x="139.3" y="127.7">10K</text>
<text x="237.7" y="128.6">34</text>
<text x="137.4" y="132.5">R33</text>
<text x="148.8" y="133.6">6</text>
<text x="237.7" y="136.2">38</text>
<text x="136.8" y="138.1">10K</text>
<text x="237.7" y="141.3">39</text>
<text x="237.7" y="146.3">40</text>
<text x="148.8" y="151.4">63</text>
<text x="237.7" y="151.4">41</text>
<text x="148.8" y="161.6">61</text>
<text x="148.8" y="156.5">62</text>
<text x="237.7" y="156.5">43</text>
<text x="237.7" y="161.6">44</text>
<text x="237.7" y="166.7">45</text>
<text x="237.7" y="171.7">46</text>
<text x="237.7" y="179.4">48</text>
<text x="148.8" y="184.4">2</text>
<text x="237.7" y="184.4">52</text>
<text x="237.7" y="189.5">53</text>
<text x="237.7" y="194.6">54</text>
<text x="419" y="195.7">R48</text>
<text x="431.7" y="195.7">R49</text>
<text x="237.7" y="199.7">55</text>
<text x="420" y="198.3">10K</text>
<text x="432.7" y="198.3">10K</text>
<text x="432.8" y="202.2">1</text>
<text x="438.8" y="203.9">CS</text>
<text x="450.9" y="203.9">VCC</text>
<text x="460.4" y="202.6">8</text>
<text x="148.8" y="204.8">3</text>
<text x="237.7" y="204.8">57</text>
<text x="237.7" y="209.8">58</text>
<text x="432.8" y="207.3">2</text>
<text x="438.8" y="208.9">SK</text>
<text x="450.9" y="208.9">ORG</text>
<text x="460.4" y="207.7">6</text>
<text x="468" y="205.9">R69</text>
<text x="148.8" y="214.9">13</text>
<text x="237.7" y="214.9">59</text>
<text x="432.8" y="212.4">4</text>
<text x="438.8" y="213.4">DO</text>
<text x="480.7" y="210.2">1</text>
<text x="485.8" y="211.5">C15</text>
<text x="485.8" y="214">0.01uF</text>
<text x="414.7" y="216.8">R46</text>
<text x="414.9" y="219.1">10K</text>
<text x="426.6" y="220.6">2K2</text>
<text x="427.1" y="218.1">R47</text>
<text x="452.1" y="219.1">NC</text>
<text x="460.4" y="217.8">7</text>
<text x="480.1" y="216.6">2</text>
<text x="237.7" y="227.6">36</text>
<text x="237.7" y="222.5">60</text>
<text x="432.8" y="222.5">3</text>
<text x="438.8" y="224.2">DI</text>
<text x="450.9" y="224.2">GND</text>
<text x="460.4" y="222.9">5</text>
<text x="164.1" y="237.8">10</text>
<text x="171.7" y="237.8">1</text>
<text x="176.8" y="237.8">5</text>
<text x="181.9" y="237.8">11</text>
<text x="186.9" y="237.8">15</text>
<text x="192" y="237.8">25</text>
<text x="197.1" y="237.8">35</text>
<text x="202.2" y="237.8">47</text>
<text x="207.3" y="237.8">51</text>
<text x="461.9" y="293.3">C7</text>
<text x="461.9" y="295.8">0.1uF</text>
<text x="410.2" y="300.5">1</text>
<text x="448.3" y="300.5">4</text>
<text x="410.2" y="308.1">2</text>
<text x="448.3" y="308.1">3</text>
<text x="191.8" y="315.3">1</text>
<text x="449.2" y="317.4">1</text>
<text x="190.8" y="320.3">2</text>
<text x="439.7" y="322.5">CLK12N</text>
<text x="190.8" y="325.4">3</text>
<text x="446.7" y="325">DNA</text>
<text x="190.8" y="330.5">4</text>
<text x="190.8" y="335.6">5</text>
<text x="190.8" y="340.7">6</text>
</g>
</svg>
